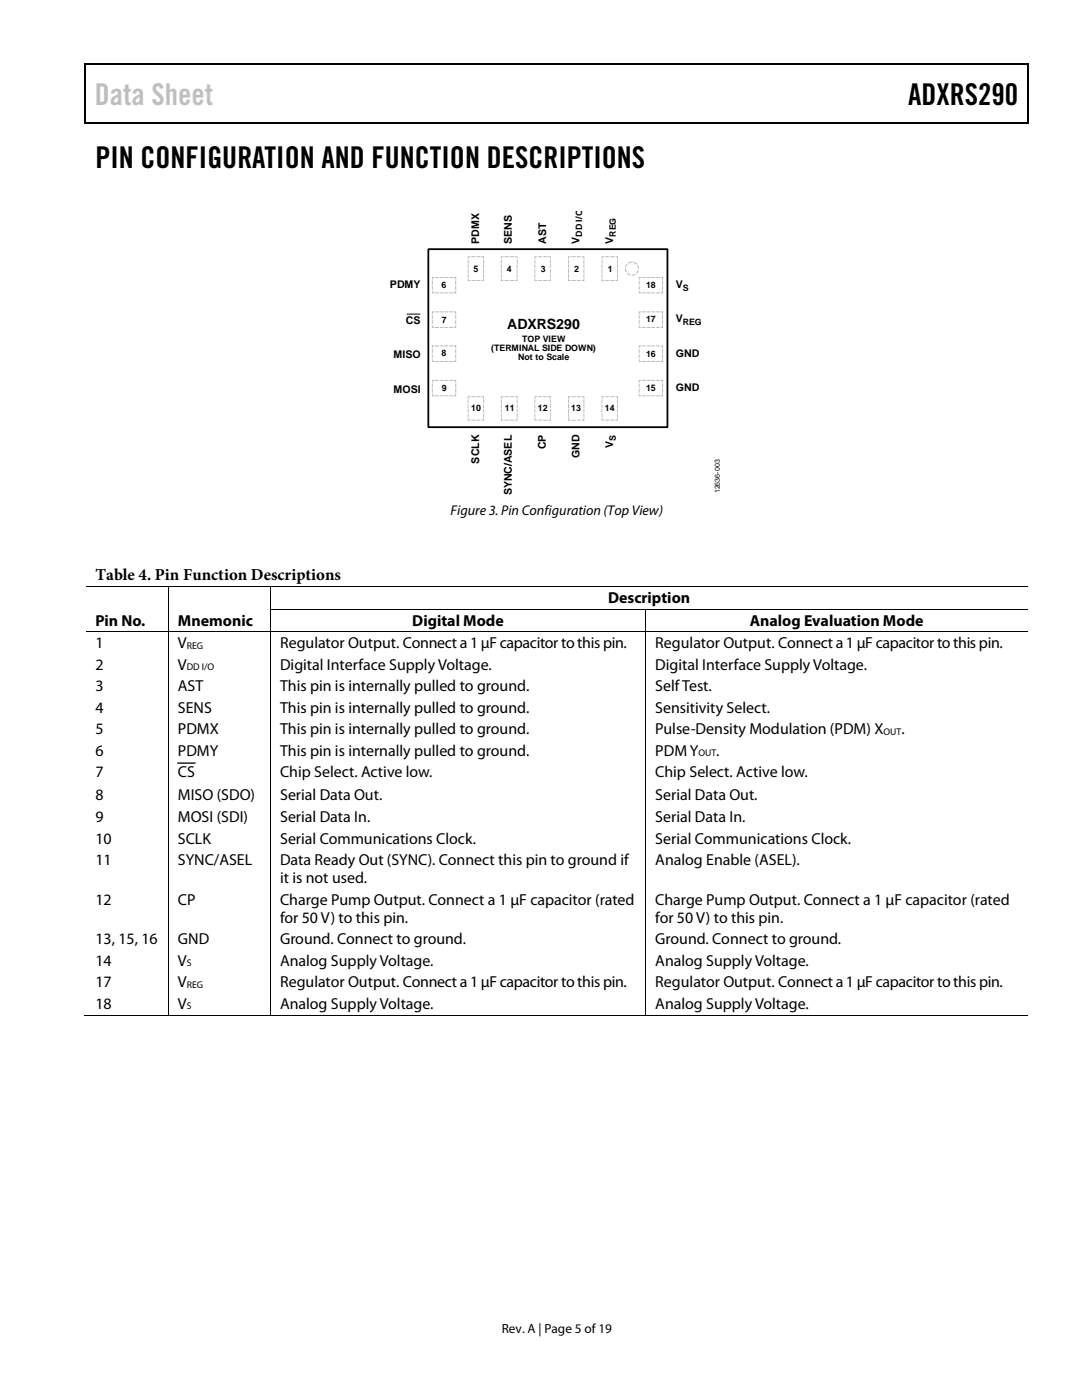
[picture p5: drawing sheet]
<svg xmlns="http://www.w3.org/2000/svg" width="216mm" height="279mm" viewBox="0 0 216 279" stroke-linecap="round" stroke-linejoin="round" font-family="sans-serif">
<path d="M16.9 12.7h.2v1h-.2zM16.9 12.7h.2v.3h-.2zM82.5 12.7h.3v.3h-.3zM205.1 12.7h.2v1h-.2zM205.1 12.7h.2v.3h-.2zM16.9 24.4h.2v.3h-.2zM82.3 24.4h.2v.3h-.2zM205.1 24.4h.2v.3h-.2z" fill="#000"/>
<path d="M17 13.7v10.7M17.1 12.8h65.4M82.8 12.8h122.3M205.2 13.7v10.7M17.1 24.5h188" fill="none" stroke="#000" stroke-width=".25"/>
<path d="M85.5 49.7h47.7v35.6h-47.7z" fill="none" stroke="#000" stroke-width=".35"/>
<g fill="#b4b4b4">
<path d="M93.3 83.4l.2 .1v.3h.3v.1h-.5z"/>
<path d="M96.1 83.8h.3v-.4l.2 .1v.4h-.5z"/>
<path d="M96.1 79.1h.5v.4l-.2 .1v-.3h-.3z"/>
<path d="M93.3 79.1l.6 .1-.4 .1-.1 .3z"/>
<path d="M99.9 83.5l.2-.1v.4h.3l.1 .1h-.5z"/>
<path d="M102.8 83.8h.3v-.4l.2 .1-.1 .4h-.4z"/>
<path d="M102.8 79.1h.4l.1 .4-.2 .1v-.3h-.3z"/>
<path d="M99.9 79.2h.6l-.4 .1-.1 .3z"/>
<path d="M106.6 83.5l.2-.1v.4h.3l.1 .1h-.5z"/>
<path d="M109.4 83.8h.3v-.3l.2-.1v.5z"/>
<path d="M109.4 79.1h.5v.5l-.2-.1v-.2h-.2z"/>
<path d="M106.6 79.2h.6l-.4 .1-.1 .3z"/>
<path d="M113.4 83.4h.1v.4h.3l.1 .1h-.6z"/>
<path d="M116.1 83.8h.3v-.3l.2-.1v.5z"/>
<path d="M116.1 79.1h.5v.5l-.2-.1v-.2h-.2z"/>
<path d="M113.3 79.1l.6 .1-.4 .1-.1 .3z"/>
<path d="M120.1 83.4l.1 .1v.3h.3v.1h-.5z"/>
<path d="M122.8 83.8h.3v-.3l.2-.1v.5z"/>
<path d="M122.8 79.1h.5v.5l-.2-.1v-.2h-.2z"/>
<path d="M120 79.1l.6 .1-.4 .1-.1 .3z"/>
<path d="M93.3 55.6h.2v.3h.3v.2h-.5z"/>
<path d="M96.1 55.9h.3v-.3h.2v.5h-.5z"/>
<path d="M96.1 51.2l.4-.1v.6h-.1v-.4h-.3z"/>
<path d="M93.3 51.2h.6l-.4 .1-.1 .4z"/>
<path d="M99.9 55.6h.2v.3h.3l.1 .2h-.5z"/>
<path d="M102.8 55.9h.3v-.3h.2l-.1 .5h-.4z"/>
<path d="M102.8 51.2l.4-.1v.6h-.1v-.4h-.3z"/>
<path d="M99.9 51.2h.6l-.4 .1-.1 .4z"/>
<path d="M106.6 55.6h.2v.3h.3l.1 .2h-.5z"/>
<path d="M109.4 56l.3-.1v-.3h.2v.5z"/>
<path d="M109.4 51.2l.4-.1 .1 .6-.2-.1v-.3z"/>
<path d="M106.6 51.2h.6l-.4 .1-.1 .4z"/>
<path d="M113.4 55.6h.1v.3h.3l.1 .2h-.6z"/>
<path d="M116.1 56l.3-.1v-.3h.2v.5z"/>
<path d="M116.1 51.2l.4-.1 .1 .6-.2-.1v-.3z"/>
<path d="M113.3 51.2h.6l-.4 .1-.1 .4z"/>
<path d="M120.1 55.6h.1v.3h.3v.2h-.5z"/>
<path d="M122.8 56l.3-.1v-.3h.2v.5z"/>
<path d="M122.8 51.2l.4-.1 .1 .6-.2-.1v-.3z"/>
<path d="M120 51.2h.6l-.4 .1-.1 .4z"/>
<path d="M131.8 78.9h.3v-.3h.2v.5h-.5z"/>
<path d="M131.8 75.8h.5v.5h-.2v-.3h-.2z"/>
<path d="M127.5 75.8l.5 .1-.4 .1-.1 .4z"/>
<path d="M127.5 78.6h.1v.3h.3v.2h-.4z"/>
<path d="M131.8 72.1l.3-.1v-.2l.2-.1v.5z"/>
<path d="M131.8 69l.5-.1v.6l-.2-.1v-.3z"/>
<path d="M127.5 68.9l.5 .1-.4 .1v.3l-.1 .1z"/>
<path d="M127.5 71.7l.1 .1v.2h.3v.2h-.4z"/>
<path d="M131.8 65.3l.3-.1v-.2l.2-.1-.1 .5h-.3z"/>
<path d="M131.8 62.2h.5v.4h-.2v-.3h-.2z"/>
<path d="M127.5 62.2h.5l-.4 .1-.1 .4z"/>
<path d="M127.5 64.9l.1 .1v.2l.4 .1-.5 .1z"/>
<path d="M131.8 58.5l.3-.1v-.3h.2v.4z"/>
<path d="M131.8 55.3h.5v.5l-.2-.1v-.2h-.3z"/>
<path d="M127.5 55.3l.5 .1-.4 .1v.2l-.1 .1z"/>
<path d="M127.5 58.1h.1v.3h.3v.1h-.4z"/>
<path d="M90.5 78.9h.4v-.3h.1v.5h-.5z"/>
<path d="M90.5 75.8h.5v.5h-.1v-.3h-.3z"/>
<path d="M86.2 75.8l.5 .1-.3 .1-.1 .4z"/>
<path d="M86.2 78.6h.2v.3h.3v.2h-.5z"/>
<path d="M90.5 72.1l.4-.1v-.2l.1-.1v.5z"/>
<path d="M90.5 69l.5-.1v.6l-.1-.1v-.3z"/>
<path d="M86.2 68.9l.5 .1-.3 .1v.3l-.2 .1z"/>
<path d="M86.2 71.7l.2 .1v.2h.2l.1 .2h-.5z"/>
<path d="M90.5 65.3l.4-.1v-.2l.1-.1-.1 .5h-.3z"/>
<path d="M90.5 62.2h.5v.4h-.1v-.3h-.3z"/>
<path d="M86.2 62.2h.5l-.3 .1-.1 .4z"/>
<path d="M86.2 64.9l.2 .1v.2l.3 .1-.4 .1z"/>
<path d="M90.5 58.5l.4-.1v-.3h.1v.4z"/>
<path d="M90.5 55.3h.5v.5l-.1-.1v-.2h-.4z"/>
<path d="M86.2 55.3l.5 .1-.3 .1v.2l-.2 .1z"/>
<path d="M86.2 58.1h.2v.3h.2l.1 .1h-.5z"/>
<path d="M95 83.8h.9zM94 83.8l.1 .1 .7-.1z"/>
<path d="M96.4 79.7l.1 .8 .1-.7zM96.4 80.7l.1 .8 .1-.7zM96.4 81.6l.1 .7 .1-.7zM96.4 82.5l.1 .8 .1-.7z"/>
<path d="M94 79.1l.1 .2 .7-.1zM95 79.1l.1 .2 .8-.1z"/>
<path d="M93.3 82.5l.1 .8 .1-.7zM93.3 81.6l.1 .7 .1-.7zM93.3 80.7l.1 .8 .1-.7zM93.3 79.7l.1 .8 .1-.7z"/>
<path d="M101.7 83.8l.1 .1 .8-.1zM100.6 83.8h.9z"/>
<path d="M103.1 79.7l.1 .8 .1-.7zM103.1 80.7l.1 .8 .1-.7zM103.1 81.6l.1 .7 .1-.7zM103.1 82.5l.1 .8 .1-.7z"/>
<path d="M100.7 79.1v.2l.8-.1zM101.7 79.1l.1 .2 .8-.1z"/>
<path d="M100 82.5v.8l.1-.7zM99.9 81.6v.7h.2v-.7zM100 80.7v.8l.1-.7zM99.9 79.8v.6l.2 .1v-.7z"/>
<path d="M108.4 83.8l.1 .1 .8-.1zM107.3 83.8h.9z"/>
<path d="M109.7 79.8v.6l.2 .1v-.7zM109.8 80.7v.8l.1-.7zM109.7 81.6v.7h.2v-.7zM109.8 82.5v.8l.1-.7z"/>
<path d="M107.4 79.1v.2l.8-.1zM108.4 79.1l.1 .2 .8-.1z"/>
<path d="M106.7 82.5v.8l.1-.7zM106.6 81.6v.7h.2v-.7zM106.7 80.7v.8l.1-.7zM106.6 79.8v.6l.2 .1v-.7z"/>
<path d="M115.1 83.8l.1 .1 .7-.1zM114.1 83.8v.1l.8-.1z"/>
<path d="M116.4 79.8v.6l.2 .1v-.7zM116.5 80.7v.8l.1-.7zM116.4 81.6v.7h.2v-.7zM116.5 82.5v.8l.1-.7z"/>
<path d="M114.1 79.1v.2l.8-.1zM115.1 79.1l.1 .2 .7-.1z"/>
<path d="M113.4 82.5v.8l.1-.7zM113.4 81.6v.7h.1v-.7zM113.4 80.7v.8l.1-.7zM113.4 79.7v.8h.1v-.7z"/>
<path d="M121.7 83.8h.9zM120.8 83.8v.1l.7-.1z"/>
<path d="M123.1 79.8v.6l.2 .1v-.7zM123.2 80.7v.8l.1-.7zM123.1 81.6v.7h.2v-.7zM123.2 82.5v.8l.1-.7z"/>
<path d="M120.8 79.1v.2l.7-.1zM121.8 79.1v.2l.8-.1z"/>
<path d="M120.1 82.5v.8l.1-.7zM120.1 81.6v.7l.1-.7zM120.1 80.7v.8l.1-.7zM120.1 79.7v.8l.1-.7z"/>
<path d="M95 56h.9zM94 55.9l.1 .2 .7-.1z"/>
<path d="M96.4 51.9l.1 .7 .1-.7zM96.4 52.8l.1 .7 .1-.7zM96.4 53.7l.1 .8 .1-.7zM96.4 54.7l.1 .8 .1-.7z"/>
<path d="M94 51.2l.1 .1 .7-.1zM95 51.2h.9z"/>
<path d="M93.3 54.7l.1 .8 .1-.7zM93.3 53.7l.1 .8 .1-.7zM93.3 52.8l.1 .7 .1-.7zM93.3 51.9l.1 .7 .1-.7z"/>
<path d="M101.7 55.9l.1 .2 .8-.1zM100.6 56h.9z"/>
<path d="M103.1 51.9l.1 .7 .1-.7zM103.1 52.8l.1 .7 .1-.7zM103.1 53.7l.1 .8 .1-.7zM103.1 54.7l.1 .8 .1-.7z"/>
<path d="M100.6 51.2h.9zM101.7 51.2l.1 .1 .8-.1z"/>
<path d="M100 54.7v.8l.1-.7zM100 53.7v.8l.1-.7zM99.9 52.8v.6l.2 .1v-.7zM100 51.9v.7l.1-.7z"/>
<path d="M108.4 55.9l.1 .2 .8-.1zM107.3 56h.9z"/>
<path d="M109.8 51.9v.7l.1-.7zM109.7 52.8v.6l.2 .1v-.7zM109.8 53.7v.8l.1-.7zM109.8 54.7v.8l.1-.7z"/>
<path d="M107.3 51.2h.9zM108.4 51.2l.1 .1 .8-.1z"/>
<path d="M106.7 54.7v.8l.1-.7zM106.7 53.7v.8l.1-.7zM106.6 52.8v.6l.2 .1v-.7zM106.7 51.9v.7l.1-.7z"/>
<path d="M115.1 55.9l.1 .2 .7-.1zM114.1 55.9v.2l.8-.1z"/>
<path d="M116.5 51.9v.7l.1-.7zM116.4 52.8v.6l.2 .1v-.7zM116.5 53.7v.8l.1-.7zM116.5 54.7v.8l.1-.7z"/>
<path d="M114.1 51.2v.1l.8-.1zM115.1 51.2l.1 .1 .7-.1z"/>
<path d="M113.4 54.7v.8l.1-.7zM113.4 53.7v.8h.1v-.8zM113.4 52.8v.7h.1v-.7zM113.4 51.9v.7l.1-.7z"/>
<path d="M121.7 56h.9zM120.8 55.9v.2l.7-.1z"/>
<path d="M123.2 51.9v.7l.1-.7zM123.1 52.8v.6l.2 .1v-.7zM123.2 53.7v.8l.1-.7zM123.2 54.7v.8l.1-.7z"/>
<path d="M120.8 51.2v.1l.7-.1zM121.7 51.2h.9z"/>
<path d="M120.1 54.7v.8l.1-.7zM120.1 53.7v.8l.1-.7zM120.1 52.8v.7l.1-.7zM120.1 51.9v.7l.1-.7z"/>
<path d="M132.2 76.5v.8l.1-.7zM132.1 77.6v.7l.2 .1v-.8z"/>
<path d="M128.1 75.8l.1 .2 .7-.1zM129.1 75.8v.2l.7-.1zM130 75.8v.2l.7-.1zM130.9 75.8l.1 .2 .7-.1z"/>
<path d="M127.5 77.5v.9l.1-.8zM127.5 76.5v.8l.1-.7z"/>
<path d="M130.9 78.9l.1 .2 .7-.1zM130 78.9v.2h.7v-.2zM129.1 78.9v.2l.7-.1zM128.1 78.9l.1 .2h.7v-.2z"/>
<path d="M132.2 69.7v.8l.1-.8zM132.2 70.7v.8l.1-.7z"/>
<path d="M128.1 69h.8zM129.1 69v.1l.7-.1zM129.9 69h.8zM130.9 69l.1 .1 .7-.1z"/>
<path d="M127.5 70.7v.8l.1-.7zM127.5 69.7v.8l.1-.8z"/>
<path d="M130.9 72.1l.1 .1 .7-.1zM129.9 72.1h.8zM129.1 72.1v.1l.7-.1zM128.1 72.1h.8z"/>
<path d="M132.1 62.9v.7h.2v-.7zM132.1 63.9l.1 .8 .1-.8z"/>
<path d="M128.1 62.2l.1 .1 .7-.1zM129.1 62.2v.1l.7-.1zM130 62.2v.1l.7-.1zM130.9 62.2l.1 .1 .7-.1z"/>
<path d="M127.5 63.9v.8l.1-.8zM127.5 62.8v.9l.1-.8z"/>
<path d="M130.9 65.3l.1 .1 .7-.1zM130 65.3v.1l.7-.1zM129.1 65.3v.1l.7-.1zM128.1 65.3l.1 .1 .7-.1z"/>
<path d="M132.2 56v.9l.1-.8zM132.2 57.1v.7l.1-.7z"/>
<path d="M128.1 55.3l.1 .2h.7v-.2zM129.1 55.3v.2l.7-.1zM130 55.3v.2h.7v-.2zM130.9 55.3l.1 .2 .7-.1z"/>
<path d="M127.5 57.1v.7l.1-.7zM127.5 56v.9l.1-.8z"/>
<path d="M130.9 58.4l.1 .1h.7zM129.9 58.5h.8zM129.1 58.4v.1h.7zM128.1 58.5h.8z"/>
<path d="M90.9 76.5v.8l.1-.7zM90.9 77.6v.7l.1 .1v-.8z"/>
<path d="M86.8 75.8l.1 .2 .7-.1zM87.8 75.8l.1 .2 .7-.1zM88.7 75.8v.2l.7-.1zM89.6 75.8l.1 .2 .7-.1z"/>
<path d="M86.2 77.5l.1 .9 .1-.8zM86.2 76.5l.1 .8 .1-.7z"/>
<path d="M89.6 78.9v.2h.8v-.2zM88.7 78.9v.2h.7v-.2zM87.8 78.9l.1 .2 .7-.1zM86.8 78.9l.1 .2h.7v-.2z"/>
<path d="M90.9 69.7v.8l.1-.8zM90.9 70.7v.8l.1-.7z"/>
<path d="M86.8 69h.8zM87.8 69l.1 .1 .7-.1zM88.6 69h.8zM89.6 69l.1 .1 .7-.1z"/>
<path d="M86.2 70.7l.1 .8 .1-.7zM86.2 69.7l.1 .8 .1-.8z"/>
<path d="M89.6 72.1l.1 .1 .7-.1zM88.6 72.1h.8zM87.8 72.1l.1 .1 .7-.1zM86.8 72.1h.8z"/>
<path d="M90.9 62.9v.7h.1v-.7zM90.9 63.9v.8l.1-.8z"/>
<path d="M86.8 62.2l.1 .1 .7-.1zM87.8 62.2l.1 .1 .7-.1zM88.7 62.2v.1l.7-.1zM89.6 62.2l.1 .1 .7-.1z"/>
<path d="M86.2 63.9l.1 .8 .1-.8zM86.2 62.8l.1 .9 .1-.8z"/>
<path d="M89.6 65.3l.1 .1 .7-.1zM88.7 65.3v.1l.7-.1zM87.8 65.3l.1 .1 .7-.1zM86.8 65.3l.1 .1 .7-.1z"/>
<path d="M90.9 56v.9l.1-.8zM90.9 57.1v.7l.1-.7z"/>
<path d="M86.8 55.3l.1 .2h.7v-.2zM87.8 55.3l.1 .2 .7-.1zM88.7 55.3v.2h.7v-.2zM89.6 55.3l.1 .2 .7-.1z"/>
<path d="M86.2 57.1l.1 .7 .1-.7zM86.2 56l.1 .9 .1-.8z"/>
<path d="M89.6 58.4l.1 .1h.7zM88.6 58.5h.8zM87.8 58.4l.1 .1h.7zM86.8 58.5h.8z"/>
<path d="M124.7 53.5l.1 .6 .1 .2 .2-.1-.2-.6zM125.1 52.6l-.4 .7h.1l.4-.6zM125.3 52.4v.2h.2l.7-.3-.3-.1zM126.4 52.3v.2l.7 .2-.4-.4zM127.2 52.9l.1 .7 .1 .1v-.6zM127.3 53.9l-.4 .7a.48 .48 0 0 0 .4-.7zM126.1 54.9a.47 .47 0 0 0 .7-.2zM125.1 54.5l.4 .4h.4l-.1-.1z"/>
</g>
<g fill="none" stroke="#000" stroke-width=".2">
<path d="M81.2 62.7h2.6M17.1 117.1h16.4M33.6 117.2v4.3M33.7 117.1h20.2M54 117.2v4.3M54.1 117.1h151M17.1 126.1h16.4M33.6 121.7v4.3M33.6 126.2v76.3M33.7 126.1h20.2M54 121.7v4.3M54 126.2v76.3"/>
<path d="M54.1 121.6h74.7M54.1 126.1h74.7M128.8 121.7v4.3M128.8 126.2v76.3M128.9 121.6h76.2M128.9 126.1h76.2M16.9 202.6h16.6M33.7 202.6h20.2M54.1 202.6h74.7M128.9 202.6h76.2"/>
</g>
<path d="M33.5 117h.2v.2h-.2zM53.9 117h.2v.2h-.2zM33.5 121.5h.2v.2h-.2zM33.5 126h.2v.2h-.2zM53.9 121.5h.2v.2h-.2zM53.9 126h.2v.2h-.2zM128.8 121.5h.1v.2h-.1zM128.8 126h.1v.2h-.1zM33.5 202.5h.2v.2h-.2zM53.9 202.5h.2v.2h-.2zM128.8 202.5h.1v.2h-.1z" fill="#000"/>
<path d="M35.5 152.3h3.4" fill="none" stroke="#000" stroke-width=".25"/>
<text font-size="6" fill="#c1c1c1" x="18.9" y="21">Data Sheet</text>
<g font-size="6">
<text x="181.2" y="21">ADXRS290</text>
<text x="19" y="33.6">PIN CONFIGURATION AND FUNCTION DESCRIPTIONS</text>
</g>
<text font-size="3.3" x="19" y="115.8">Table 4. Pin Function Descriptions</text>
<g font-size="3.2">
<text x="19" y="124.9">Pin No.</text>
<text x="35.5" y="124.9">Mnemonic</text>
<text x="82.3" y="124.9">Digital Mode</text>
<text x="121.3" y="120.3">Description</text>
<text x="149.6" y="124.9">Analog Evaluation Mode</text>
<text x="19" y="129.3">1</text>
<text x="35.5" y="129.3">V</text>
<text x="55.9" y="129.3">Regulator Output. Connect a 1µF capacitor to this pin.</text>
<text x="130.7" y="129.3">Regulator Output. Connect a 1 µF capacitor to this pin.</text>
<text x="19" y="133.6">2</text>
<text x="19" y="137.9">3</text>
<text x="35.5" y="133.6">V</text>
<text x="35.5" y="137.9">AST</text>
<text x="55.9" y="133.6">Digital Interface Supply Voltage.</text>
<text x="55.9" y="137.9">This pin is internally pulled to ground.</text>
<text x="130.7" y="133.6">Digital Interface Supply Voltage.</text>
<text x="130.7" y="137.9">SelfTest.</text>
<text x="19" y="142.2">4</text>
<text x="35.5" y="142.2">SENS</text>
<text x="55.9" y="142.2">This pin is internally pulled to ground.</text>
<text x="130.7" y="142.2">Sensitivity Select.</text>
<text x="19" y="146.5">5</text>
<text x="35.5" y="146.5">PDMX</text>
<text x="55.9" y="146.5">This pin is internally pulled to ground.</text>
<text x="130.7" y="146.5">Pulse-Density Modulation (PDM) X</text>
<text x="179.9" y="146.5">.</text>
<text x="19" y="150.8">6</text>
<text x="19" y="155.1">7</text>
<text x="35.5" y="150.8">PDMY</text>
<text x="35.5" y="155.1">CS</text>
<text x="55.9" y="150.8">This pin is internally pulled to ground.</text>
<text x="55.9" y="155.1">Chip Select. Active low.</text>
<text x="130.7" y="155.1">Chip Select. Active low.</text>
<text x="130.7" y="150.8">PDMY</text>
<text x="142.9" y="150.8">.</text>
<text x="19" y="159.7">8</text>
<text x="35.5" y="159.7">MISO (SDO)</text>
<text x="55.9" y="159.7">Serial Data Out.</text>
<text x="130.7" y="159.7">Serial Data Out.</text>
<text x="19" y="164">9</text>
<text x="35.5" y="164">MOSI (SDI)</text>
<text x="55.9" y="164">Serial Data In.</text>
<text x="130.7" y="164">Serial Data In.</text>
<text x="19" y="168.3">10</text>
<text x="19" y="172.6">11</text>
<text x="35.5" y="168.3">SCLK</text>
<text x="35.5" y="172.6">SYNC/ASEL</text>
<text x="55.9" y="168.3">Serial Communications Clock.</text>
<text x="55.9" y="172.7">Data Ready Out (SYNC). Connect this pin to ground if</text>
<text x="130.7" y="168.3">Serial Communications Clock.</text>
<text x="130.7" y="172.6">Analog Enable (ASEL).</text>
<text x="55.9" y="176.2">it is not used.</text>
<text x="19" y="180.5">12</text>
<text x="35.5" y="180.5">CP</text>
<text x="55.9" y="180.6">Charge Pump Output. Connect a 1 µF capacitor (rated</text>
<text x="55.9" y="184.1">for 50 V) to this pin.</text>
<text x="130.7" y="180.6">Charge Pump Output. Connect a 1 µF capacitor (rated</text>
<text x="130.7" y="184.1">for 50 V) to this pin.</text>
<text x="19" y="188.4">13, 15, 16</text>
<text x="35.5" y="188.4">GND</text>
<text x="55.9" y="188.4">Ground. Connect to ground.</text>
<text x="130.7" y="188.4">Ground. Connect to ground.</text>
<text x="19" y="192.7">14</text>
<text x="19" y="197">17</text>
<text x="35.5" y="192.7">V</text>
<text x="35.5" y="197">V</text>
<text x="55.9" y="192.7">Analog Supply Voltage.</text>
<text x="55.9" y="197">Regulator Output. Connect a 1µF capacitor to this pin.</text>
<text x="130.7" y="192.7">Analog Supply Voltage.</text>
<text x="130.7" y="197">Regulator Output. Connect a 1 µF capacitor to this pin.</text>
<text x="19" y="201.3">18</text>
<text x="35.5" y="201.3">V</text>
<text x="55.9" y="201.3">Analog Supply Voltage.</text>
<text x="130.7" y="201.3">Analog Supply Voltage.</text>
</g>
<g font-size="2.8">
<text x="101.2" y="65.7">ADXRS290</text>
<text x="89.9" y="102.8">Figure 3. Pin Configuration (TopView)</text>
</g>
<text font-size="2.6" x="100.1" y="266">Rev. A | Page 5 of 19</text>
<g font-size="2.1">
<text x="95.6" y="48.6" transform="rotate(-90 95.6 48.6)">PDMX</text>
<text x="102.1" y="48.6" transform="rotate(-90 102.1 48.6)">SENS</text>
<text x="108.9" y="48.6" transform="rotate(-90 108.9 48.6)">AST</text>
<text x="115.7" y="48.6" transform="rotate(-90 115.7 48.6)">V</text>
<text x="122.4" y="48.6" transform="rotate(-90 122.4 48.6)">V</text>
<text x="77.8" y="57.5">PDMY</text>
<text x="134.9" y="57.5">V</text>
<text x="81" y="64.7">CS</text>
<text x="134.9" y="64.3">V</text>
<text x="78.5" y="71.5">MISO</text>
<text x="134.9" y="71.2">GND</text>
<text x="78.5" y="78.3">MOSI</text>
<text x="134.9" y="78.1">GND</text>
<text x="108.9" y="89.7" transform="rotate(-90 108.9 89.7)">CP</text>
<text x="122.4" y="89.3" transform="rotate(-90 122.4 89.3)">V</text>
<text x="95.6" y="92.5" transform="rotate(-90 95.6 92.5)">SCLK</text>
<text x="115.7" y="91.4" transform="rotate(-90 115.7 91.4)">GND</text>
<text x="102.1" y="98.9" transform="rotate(-90 102.1 98.9)">SYNC/ASEL</text>
</g>
<g font-size="1.9">
<text x="37.3" y="129.5">REG</text>
<text x="37.3" y="133.8">DD I/O</text>
<text x="176.3" y="146.7">OUT</text>
<text x="139.4" y="151">OUT</text>
<text x="37.3" y="192.9">S</text>
<text x="37.3" y="197.2">REG</text>
<text x="37.3" y="201.5">S</text>
</g>
<g font-size="1.8">
<text x="116.2" y="47.2" transform="rotate(-90 116.2 47.2)">DD I/O</text>
<text x="122.9" y="47.2" transform="rotate(-90 122.9 47.2)">REG</text>
<text x="88.1" y="57.5">6</text>
<text x="94.5" y="54.2">5</text>
<text x="101.1" y="54.2">4</text>
<text x="107.9" y="54.2">3</text>
<text x="114.6" y="54.2">2</text>
<text x="121.3" y="54.2">1</text>
<text x="128.9" y="57.5">18</text>
<text x="136.3" y="58">S</text>
<text x="88.2" y="64.4">7</text>
<text x="128.9" y="64.4">17</text>
<text x="136.3" y="64.9">REG</text>
<text x="88.1" y="71.1">8</text>
<text x="98" y="70.1">(TERMINAL SIDE DOWN)</text>
<text x="103.4" y="71.8">Not to Scale</text>
<text x="104.2" y="68.3">TOP VIEW</text>
<text x="128.9" y="71.2">16</text>
<text x="128.9" y="78">15</text>
<text x="88.2" y="78">9</text>
<text x="94" y="82.1">10</text>
<text x="100.7" y="82.1">11</text>
<text x="107.3" y="82.1">12</text>
<text x="114" y="82.1">13</text>
<text x="120.7" y="82.1">14</text>
<text x="122.9" y="87.9" transform="rotate(-90 122.9 87.9)">S</text>
</g>
<text font-size="1.4" x="143.6" y="98.5" transform="rotate(-90 143.6 98.5)">12636-003</text>
</svg>
